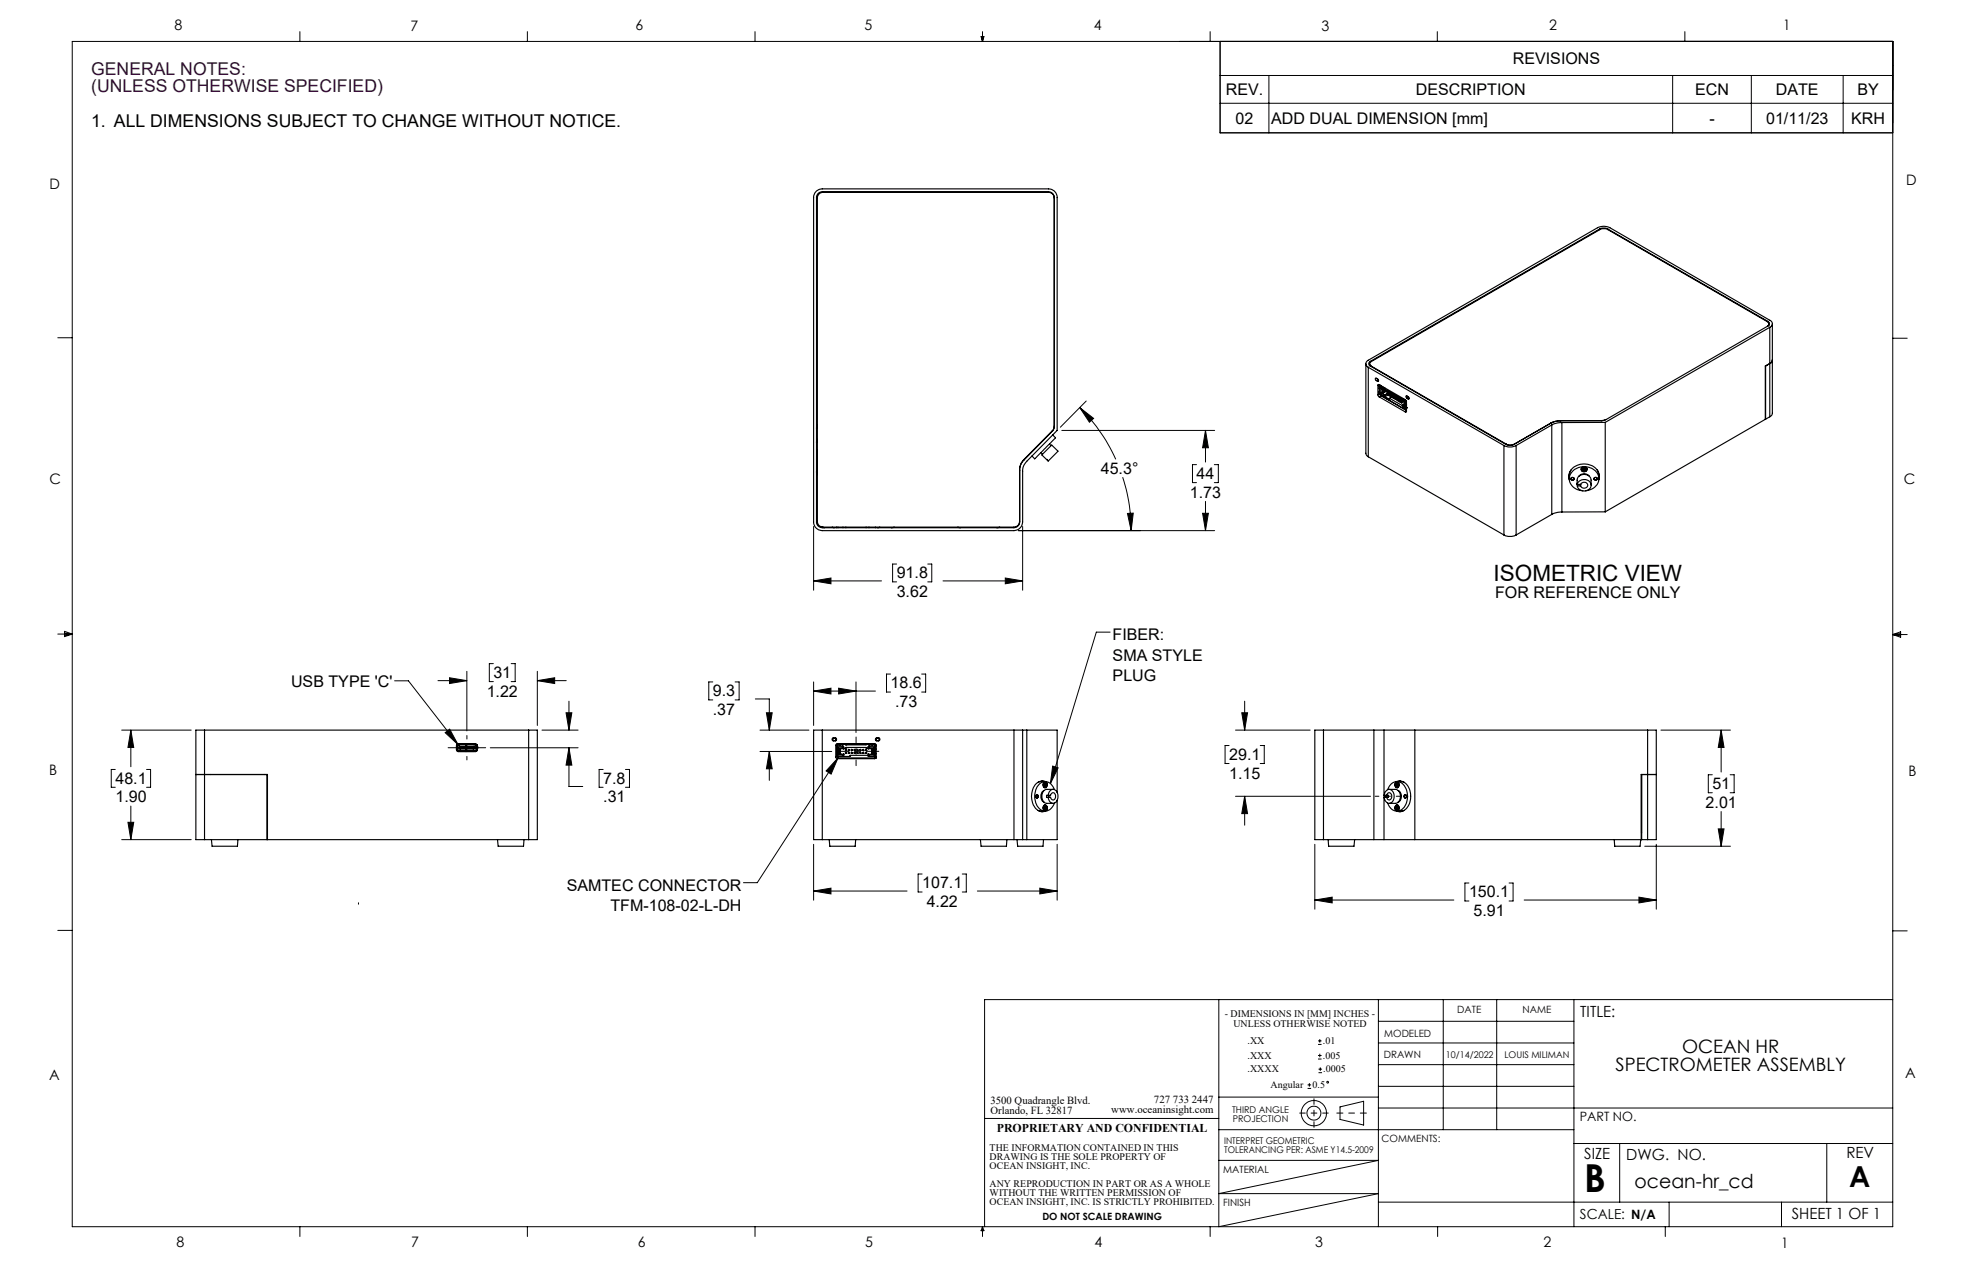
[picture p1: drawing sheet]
<svg xmlns="http://www.w3.org/2000/svg" width="432mm" height="279mm" viewBox="0 0 432 279" stroke-linecap="round" stroke-linejoin="round" font-family="sans-serif">
<g fill="none" stroke="#000" stroke-width=".22">
<path d="M15.9 9.1h400v260.4h-400zM65.9 6.9v2.2M115.9 6.9v2.2M165.9 6.9v2.2M215.6 8h.6l-.3 1.1zM215.7 8l.2 1.1M215.9 6.9v2.2M216 8l-.1 1.1M265.9 6.9v2.2M268.1 9.1v20.1h147.8M268.1 16.6h147.8M278.8 16.6v12.6"/>
<path d="M315.8 6.9v2.2M367.6 16.6v12.6M370.2 6.9v2.2M384.8 16.6v12.6M405 16.6v12.6M268.1 22.7h147.8M12.7 74.2h3.2M415.9 74.3h3.2M233.3 94.5h33.6M237.3 89.5l3 2.4-.9 .8zM237.3 89.5a38.4 38.4 0 0 1 7.9 11.4M238.7 88.1l-5.7 5.7"/>
<path d="M264.9 94.5l.6 3.9h-1.2zM264.9 94.5v7M178.8 115.6v14M223.8 116.6h43.1M224.7 115.6v14M246.7 104.8a36.8 36.8 0 0 1 1.9 11.8M247.8 112.8l1.2-.1-.4 3.9zM262.9 102.1h-.9v3.9h.9M264.3 112.7h1.2l-.6 3.9zM264.9 110.1v6.5M266.8 102.1h.9v3.9h-.9M12.7 139.3h3.2"/>
<path d="M14.2 139.1l1.7 .2M14.2 138.7l1.7 .6-1.7 .5zM15.9 139.3l-1.7 .3M178.8 127.6h14.9M178.8 127.6l3.8-.6v1.2zM197 123.9h-.9v3.9h.9M203.9 123.9h.9v3.9h-.9M207.2 127.6h17.5M220.9 127l3.8 .6-3.8 .6zM243.9 138.9h-3l-10.1 33.2M415.9 139.4h3.2M415.9 139.4l1.8-.6v1.2z"/>
<path d="M415.9 139.4l1.8 .3M417.7 139.2l-1.8 .2M86.7 149.5h3l10.9 14M96.2 149.5h6.4M98.8 148.9l3.8 .6-3.8 .6zM102.6 147.5v13M108.4 145.8h-.9v3.9h.9M112.3 145.8h.9v3.9h-.9M118.1 149.5l3.8-.6v1.2zM118.1 147.5v11.8M118.1 149.5h6.3M124.4 156.6h1.3l-.7 3.8z"/>
<path d="M125 154v6.4M156.6 149.8h-.8v3.9h.8M161.5 149.8h.9v3.9h-.9M166 153.5h3.1v6.9M168.4 156.6h1.3l-.6 3.8zM178.8 149.8v9.5M178.8 151.8h13.6M178.8 151.8l3.8-.6v1.2zM184.3 151.2l3.8 .6-3.8 .6zM188.1 149.8v11.1M195.7 148.1h-.9v3.9h.9M202.5 148.1h.9v3.9h-.9"/>
<path d="M272.9 156.6h1.2l-.6 3.8zM273.5 154v6.4M25.3 169h-.9v3.9h.9M26.7 160.4h15.3M28.8 160.4v8M28.8 177.1v7.3M28.8 160.4l.6 3.8h-1.3zM32.2 169h.9v3.9h-.9M97.8 160.9l1-.7 1.8 3.3zM107.7 164.3h19.3M119.1 160.4h7.9M125 164.3l.7 3.8h-1.3z"/>
<path d="M125 164.3v8.5h3.1M132.5 169h-.8v3.9h.8M137.4 169h.9v3.9h-.9M167 160.4h10.8M167 165.1h15.8M169.1 165.1l.6 3.8h-1.3zM169.1 165.1v6.3M184.1 166.5l-1.5 3.5-1.1-.7zM184.1 166.5l-17.7 27.4h-3M231.3 168.3l1.2 .4-1.7 3.4zM270.1 163.8h-.9v3.9h.9M271.5 160.4h16.4"/>
<path d="M271.5 174.9h29.7M273.5 174.9l.6 3.8h-1.2zM273.5 174.9v6.4M276.9 163.8h.9v3.9h-.9M365 160.4h15.3M376.3 170.2h-.9v3.9h.9M378.2 160.4l.6 3.8h-1.2zM378.2 160.4v9.2M378.2 178.3v7.6M380.2 170.2h.9v3.9h-.9M26.7 184.4h15.3M28.1 180.6h1.3l-.6 3.8z"/>
<path d="M78.8 198.3v.3M178.8 185.5v12.2M178.8 195.7h20.5M178.8 195.7l3.8-.6v1.3zM202.6 192h-.8v3.9h.8M211.5 192h.8v3.9h-.8M214.8 195.7h17.5M228.5 195.1l3.8 .6-3.8 .7zM232.3 185.5v12.2M288.9 197.7l3.8-.6v1.2zM288.9 185.5v14.2M288.9 197.7h30.6"/>
<path d="M322.8 194h-.9v3.9h.9M331.6 194h.9v3.9h-.9M334.9 197.7h29.1M360.2 197.1l3.8 .6-3.8 .6zM361.4 185.9h18.9M364 185.5v14.2M377.6 182.1h1.2l-.6 3.8zM12.7 204.4h3.2M267.8 219.6v49.9l35.1-7.3h-35.1l35.1-7.3h-35.1M302.9 219.6v49.9M317.1 219.6v28.5M328.9 219.6v28.5"/>
<path d="M345.9 219.6v49.9M415.9 204.5h3.2M415.9 219.6h-199.5v49.9M287.3 239.1h.8M287.3 238.3h.8M287.7 237.9v.8M289.6 229.4h.8M289.6 228.6h.8M289.6 232.6h.8M289.6 231.8h.8M289.7 235.6h.8M289.7 234.8h.8"/>
<path d="M290 228.2v.8M290 231.5v.7M290.1 234.5v.7M302.9 233.9h43M302.9 229.1h43M302.9 224.3h43M302.9 238.6h43M216.4 245.7h51.4M267.8 248.1h78.1M267.8 241h35.1M294.5 243.1l5.1-1.2v5.2l-5.1-1.2zM302.9 243.4h113"/>
<path d="M345.9 251.2h70M355.9 251.2v12.9M401.4 251.2v12.9M65.9 269.5v2.1M115.9 269.5v2.1M165.9 269.5v2.1M215.9 269.5v2.1M215.9 269.5l.3 .8h-.6zM265.9 269.5v2.1M302.9 264.1h113M315.9 269.5v2.1M365.9 269.5v2.1"/>
<path d="M366.8 264.1v5.4M391.5 264.1v5.4"/>
<circle cx="291.8" cy="237.7" r=".2"/>
<circle cx="288.7" cy="244.5" r="1.53"/>
<circle cx="288.7" cy="244.5" r="2.78"/>
</g>
<path d="M183.8 165h9.3" fill="none" stroke="#000" stroke-width=".22" stroke-dasharray="15.2 1.3 1.3 1.3" stroke-dashoffset="12.5"/>
<path d="M188.1 168.2v-6.3M285.6 244.5h6.3M288.7 241.4v6.2" fill="none" stroke="#000" stroke-width=".22" stroke-dasharray="15.2 1.3 1.3 1.3" stroke-dashoffset="14"/>
<path d="M302.2 174.9h5.4" fill="none" stroke="#000" stroke-width=".22" stroke-dasharray="15.2 1.3 1.3 1.3" stroke-dashoffset="14.4"/>
<path d="M102.6 166.9v-5.3" fill="none" stroke="#000" stroke-width=".22" stroke-dasharray="15.2 1.3 1.3 1.3" stroke-dashoffset="14.5"/>
<path d="M106.7 164.2h-8.2" fill="none" stroke="#000" stroke-width=".22" stroke-dasharray="15.2 1.3 1.3 1.3" stroke-dashoffset="13"/>
<path d="M293.8 244.5h6.5" fill="none" stroke="#000" stroke-width=".22" stroke-dasharray="15.2 1.3 1.3 1.3" stroke-dashoffset="13.9"/>
<g fill="#000">
<path d="M184.3 151.2l3.8 .6-3.8 .6zM178.8 151.8l3.8-.6v1.2zM168.4 156.6h1.3l-.6 3.8zM169.1 165.1l.6 3.8h-1.3zM178.8 195.7l3.8-.6v1.3zM228.5 195.1l3.8 .6-3.8 .7zM288.9 197.7l3.8-.6v1.2zM360.2 197.1l3.8 .6-3.8 .6zM378.2 160.4l.6 3.8h-1.2zM377.6 182.1h1.2l-.6 3.8zM272.9 156.6h1.2l-.6 3.8zM273.5 174.9l.6 3.8h-1.2zM98.8 148.9l3.8 .6-3.8 .6zM118.1 149.5l3.8-.6v1.2zM124.4 156.6h1.3l-.7 3.8zM125 164.3l.7 3.8h-1.3zM28.8 160.4l.6 3.8h-1.3zM28.1 180.6h1.3l-.6 3.8zM178.8 127.6l3.8-.6v1.2zM220.9 127l3.8 .6-3.8 .6zM247.8 112.8l1.2-.1-.4 3.9zM237.3 89.5l3 2.4-.9 .8zM264.9 94.5l.6 3.9h-1.2zM264.3 112.7h1.2l-.6 3.9z"/>
<path d="M231.3 168.3l1.2 .4-1.7 3.4zM184.1 166.5l-1.5 3.5-1.1-.7zM97.8 160.9l1-.7 1.8 3.3z"/>
</g>
<g fill="none" stroke="#000" stroke-width=".25">
<path d="M179.4 41.9l.8-.3 .5-.1h49.7a1.86 1.86 0 0 1 1.9 1.9v51.1l-6.7 6.8a2.89 2.89 0 0 0-.9 2.2v11.2a1.98 1.98 0 0 1-1.9 1.9h-42.1a1.92 1.92 0 0 1-1.9-1.9v-71.6zM179.7 42.6l.6-.4 .4-.1h49.7a1.25 1.25 0 0 1 1.3 1.3v50.4l-.4 .9-6.3 6.4a2.89 2.89 0 0 0-.9 2.2v11.4a1.32 1.32 0 0 1-1.3 1.2h-42.1a1.32 1.32 0 0 1-1.3-1.2v-71.5zM231.7 43.5a1.25 1.25 0 0 0-1.3-1.2h-49.5a1.25 1.25 0 0 0-1.3 1.2v71a1.25 1.25 0 0 0 1.3 1.3h41.9a1.25 1.25 0 0 0 1.2-1.3v-11.3a3.3 3.3 0 0 1 1-2.2l6.3-6.5 .4-.9M351.5 50.3l.6-.2h.6l.6 .2M351.5 50.3l-50.4 29.1M351.5 50.3v.1M353.3 50.3l35.2 20.3M353.3 50.3v.1M300.1 79.9v19.7l.6 .7M301 79.9l.1 .5M301.1 79.4a.55 .55 0 0 0-.3 .5 .55 .55 0 0 0 .3 .5M301.1 79.4v.2"/>
<path d="M388.4 71.6a.54 .54 0 0 0 .3-.5 .54 .54 0 0 0-.3-.4l-35.2-20.4-1.1-.1-50.8 29.2a.55 .55 0 0 0-.3 .5 .55 .55 0 0 0 .3 .5M388.5 71.6l-35.5 20.5-.9 .3-9.8 .1-1.6 .5M388.5 70.6a.55 .55 0 0 1 .3 .5 .55 .55 0 0 1-.3 .5M388.5 70.6v.1M388.8 71.2l-.1 .2M388.9 71.9a.81 .81 0 0 0 .6-.8 .81 .81 0 0 0-.6-.8l-35.3-20.4a3.1 3.1 0 0 0-2.6 .1l-50.3 29.1a.83 .83 0 0 0-.6 .8 .83 .83 0 0 0 .6 .8M388.9 71.9l-36.2 20.9M388.9 71.9v19.6M389.5 71.1v19.7l-.2 .5-.4 .2M179.5 99.4v3.2M179.5 99.4h.1M179.6 98.8l-.1 .6"/>
<path d="M179.6 93.4l-.2 .8M179.6 96.5l-.2 .8M228.7 99.4l.4 .4M229.3 99.5l1.8-1.7 1.4 1.3-2.2 2.2-1.3-1.4zM230.6 97.5l.4 .4M231.3 95.5l.7 .7-1.1 1.1-3.4 3.4-.1 .1-.6-.6M300.7 80.7l29.8 17.2M300.7 80.7v19.6M301 80.3h.1M301.1 80.4l29.8 17.2a2 2 0 0 0 1.8 0l8-4.6M301.3 80.4l29.7 17.1M301.3 80.4v.1"/>
<path d="M302.4 83.6a.27 .27 0 0 1-.2-.3 .27 .27 0 0 1 .2-.2l.3 .1a.27 .27 0 0 1 .2 .3 .27 .27 0 0 1-.2 .2M302.4 83.6l.3 .1M302.8 86.7l.3 .5M302.8 84.6v2.1M302.8 83.4l-.4 .2M302.9 83.6l-.2 .1M303.1 84.5l5.7 3.3 .3 .5M303.1 84.5h-.2l-.1 .1M303.1 87.2l5.7 3.3M303.1 84.8l.9 .5M303.1 84.8v1.8l.9 .5M303.1 86.1h.1"/>
<path d="M303.1 85.3h.1M303.1 84.5l-.3 .1M303.1 86.5l-.3 .2M303.2 85.1l1.1 .6M303.2 85.1v1.3M303.2 86.4l.8 .5M303.2 85.1l.3 .2M303.2 84.6v.1M303.2 84.7l1.1 .6M303.2 84.7l-.1 .1M303.3 84.6l-.1 .1M303.4 86.7l.1 .2"/>
<path d="M303.4 86.8l.1 .1M303.5 86.9l5.6 3.2M303.5 86.9l-.4 .3M303.5 85.3l.8 .4M303.5 86.3l-.3 .1M303.5 85.3v1M303.5 86.3l.8 .4M303.8 85.5l.2 .8M303.8 86.1l-.3 .2M304 85.3h.3M304 85.3v1M304 86.9v.2"/>
<path d="M304 87.1h.3M304.2 85.7v.4l.6-.3M304.3 85.7h.1M304.3 86.7l-.3 .2M304.3 86.7h.1M304.3 85.6l.4 .2M304.3 85.3v.4M304.3 86.7v.4M304.3 87.1l1 .6v-.2M304.4 85.7v.1M304.4 85.8l-.2 .1M304.4 85.8h.2"/>
<path d="M304.4 85.7h-.1M304.6 85.8l-.4 .2M304.7 85.8l3.5 2M304.7 86l.2 .2zM304.7 86.5l.2 .2zM304.8 86.5l.6-.4-1.1 .6M304.8 85.8h-.1M304.8 85.8l-.8 .5M304.9 85.9l-.1 .1M305.2 86.3l.1 .2zM305.2 86l-.3 .2M305.3 86.4l.3-.1-.7 .4"/>
<path d="M305.3 87.5l2.9 1.6M305.6 87l.2 .2zM305.7 86.4h.2l-.7 .4M305.7 86.4l-1.4 .7M305.7 86.3v.1M306 86.5l.3 .2M306.1 86.8l.1 .2zM306.1 86.5l-.8 .5M306.1 86.5l-.3 .2M306.3 86.6l-.7 .4M306.5 86.8h.1M306.5 87l.1 .2z"/>
<path d="M306.5 86.8l-.7 .4M306.5 86.8l-.3 .2M306.6 87.5l.1 .2zM306.6 86.8l-1.3 .7M306.7 87.2l.3-.2-.8 .5M306.7 86.9l-.6 .4M307.1 87.5l.3-.2-.7 .4M307.2 87.2l-.6 .4M307.4 87.5l.2 .2zM307.4 87.6l-.4 .2M307.6 87.7l.2-.1-.7 .4M307.7 87.4l-.3 .2"/>
<path d="M307.9 88.3l.1 .2zM307.9 87.8l-.5 .3M308 88l.2-.1-.6 .4M308 87.7l-.1 .1M308.2 88h.1M308.2 88v-.5l.8 .5M308.2 87.7l.9 .6M308.2 88l.7 .4M308.2 88l.6 .3M308.2 89l.4 .2M308.3 88.1l-.4 .2M308.5 88.2l-.5 .3"/>
<path d="M308.6 88.7l-.4 .2v.6l.9 .6M308.6 88.4l.2 .1M308.6 88.4v1l.2 .1M308.8 88.3l.1 .1M308.8 88.3l-.2 .1M308.8 88.5v1M308.9 88.4v1.3l-.7-.4M308.9 88.4l-.1 .1M308.9 89.4l-.1 .1M309.1 90.3l-.1 .2h-.2M309.1 89.6h.1M309.1 88.3v2"/>
<path d="M309.1 90.3l-.3 .2M309.2 87.5a.31 .31 0 0 1-.3-.3 .31 .31 0 0 1 .2-.3l.3 .2a.27 .27 0 0 1 .3 .3 .27 .27 0 0 1-.2 .3l-.1-.1M309.2 87.5l.2 .1M309.6 87.2l-.4 .3M309.7 87.5l-.3 .1M330.5 97.9a2.96 2.96 0 0 0 2.7 0M330.5 97.9v19.6M331 97.5l.5 .3 .9-.1 .4-.2M331 97.5v.1M332.8 97.5v.1M333.2 97.9v19.6M340.8 93h.1"/>
<path d="M340.8 93l-8 4.5M341 93.3l-7.8 4.6M341 93.3v19.7M343 92.4l-1.2 .1-1 .5M343 92.4h8.9M343 92.4h.1M343.2 92.8l-.9 .1-1.3 .4M343.2 92.8v19.7M351.9 92.4h.1M352.7 92.8h-9.5M352.7 92.8v19.6M352.8 92.2l-.9 .2"/>
<path d="M387.9 92l.1 .1M387.9 80.4h.1M388 80.4l1.1-.6 .4-.7-.2 .5-1.4 .8v11.7l-35.2 20.3M388 80.4v11.7M388.9 91.5l-.9 .6M179.4 103.5l.2 .7M179.5 102.6l.1 .7M179.5 102.6h.1M180.6 115.7l.6 .2M182.9 115.8l.4 .1M183.8 115.8v.1M184.1 115.8v.1"/>
<path d="M185.2 115.8v.1M185.9 115.8v.1M190.3 115.8v.1M191 115.8v.1M192.4 115.8v.1M193.3 115.8l-.4 .1M196.5 115.8l-.6 .1M210.5 115.8l.6 .1M219.7 115.8l-.7 .1M230 100.9h.1M300.7 100.3l29.8 17.2M330.5 117.5a2.96 2.96 0 0 0 2.7 0"/>
<path d="M341 113l-7.8 4.5M343.2 112.5h-.9l-1.3 .5M344.7 104.6l.1 .6M345.2 105.1v.1M345.2 103.2l-.3 .9-.1 1.1M345.9 105.1v.1M346.6 106.4a1.56 1.56 0 0 1 1.7-1.1 1.56 1.56 0 0 1 1.3 1.5 1.6 1.6 0 0 1-1.5 1 1.6 1.6 0 0 1-1.5-1M346.6 106.4h.7a.74 .74 0 0 1 1.1-.5 .74 .74 0 0 1 .2 1.2 .86 .86 0 0 1-1.3-.3M346.6 106.1v.4M346.6 106.4v-.9a1.57 1.57 0 0 1 1.5-1.3 1.57 1.57 0 0 1 1.5 1.2v1.2M346.6 106.5v.3M346.6 106.8h.7"/>
<path d="M346.6 106.5h.7M347.3 106.4v.1M347.3 106.5v.3M347.5 102.9v.2M347.6 102.8a.57 .57 0 0 1 .8-.2 .57 .57 0 0 1 .2 .8 .57 .57 0 0 1-.9 .1l-.2-.3zM347.8 103v.1M347.8 103.3l-.1-.3 .3-.2 .3 .1 .1 .3-.2 .2M347.8 103.3l.4 .1M347.8 103.1l.4 .1M347.8 103.1v.2M348.2 103.2v.2M348.4 103l-.2 .2"/>
<path d="M348.7 102.9v.2M349.2 104.6a1.45 1.45 0 0 0-2.3 .1M350.3 105.1v.1M350.9 103.2l.4 1v.9M351 105.1v.1M351.3 105.2a3.3 3.3 0 0 0-5-2.2 2.48 2.48 0 0 0-1.4 2.7 2.48 2.48 0 0 0 2.3 2l.6 .1M351.3 105.2a2.91 2.91 0 0 1-2.9 2.6M351.3 105.4a2.87 2.87 0 0 0-3-3.5 2.95 2.95 0 0 0-3.4 3.5M351.5 104.5l-.2 .7M352.7 112.4l-9.5 .1M43 170.1h15.8v14.3M43 170.1h15.7v14.3"/>
<path d="M44.9 160.4h-1.9v24h1.9M44.9 160.4h71.3M44.9 160.4v24M46.3 170.1h.1M58.1 170.1h.1M100.3 164.4a.73 .73 0 0 0 .7 .7M100.3 163.7v1l.4 .4h3.8l.4-.3v-1.1l-.3-.3h-4l-.3 .4M100.5 164.1l.1-.3 .3-.2h3.4a.57 .57 0 0 1 .4 .8l-.1 .3-.3 .2h-3.4l-.3-.2-.1-.3M100.5 164.1h.1M100.5 163.7v-.2h4.2v.2M100.5 164.1v.3M100.5 164.4h.1"/>
<path d="M100.9 164.2h.9M100.9 164.3h.9M100.9 164.2h.1M100.9 164.3h.1M100.9 164.2v.1M101 164.4h.1M101 164.1h.1M101 164.1v.3M101 163.5a.66 .66 0 0 0-.7 .6M101 164.1h3.1M101 164.4h3.1M101 164.4l3 .1"/>
<path d="M101.1 164.1h-.1M101.1 164.1h.1M101.1 164.4h.1M101.1 164.4h-.1M101.1 164.1v.3M101.1 164.1h2.9M101.1 164.4h2.9M101.8 164.2v.1M102.4 163.5h.1M102.4 163.6v.4M102.4 164.5v.4M102.4 165.1h.1"/>
<path d="M103.4 164.2v.1M103.4 164.3h.7M103.4 164.2h.7M104 164.1h.1M104 164.4h.1M104 164.1v.1M104 164.3v.1M104.1 164.2h.1M104.1 164.3h.1M104.1 164.1h.1M104.1 164.4h.1M104.1 164.2v.1"/>
<path d="M104.1 164.4l-.1 .1M104.1 164.1v.3M104.2 163.5a.6 .6 0 0 1 .6 .6M104.2 164.4h-.1M104.2 164.1h.1M104.2 164.4h.1M104.2 164.1v.1M104.2 164.3v.1M104.2 164.2h.1M104.2 164.3h.1M104.2 164.2v.1M104.8 164.4a.66 .66 0 0 1-.6 .7"/>
<path d="M104.8 164.1h.1M104.8 163.6v1.3M104.8 164.4h.1M116.2 160.4h1.9v24h-1.9M116.2 160.4v24M180.7 160.4h-1.9v24h1.9M180.7 160.4v24M180.7 160.4h42.1M183 162.2h.1M183 162.2l.6-.1a.32 .32 0 0 1 .2 .3 .32 .32 0 0 1-.2 .3h-.6zM183 162.7h.7M183.1 162.2h.5"/>
<path d="M183.1 162.2v.5M183.6 162.2h.1M183.6 162.2v.5M183.8 163.5l8.4-.1 .3 .3v2.7l-.3 .3h-8.2l-.3-.3zM183.8 163.5h8.6M183.8 163.9h1.6v.6M183.8 163.9v2.3M183.8 166.2l.3 .3h8.3M184.1 165.8h1M184.1 164.3h1M184.1 164.3v1.5M184.1 164.3l.2 .2"/>
<path d="M184.3 165.7h1.1M184.3 164.5h1.1M184.3 165.7l-.2 .1M184.3 164.5v1.2M184.5 163.5v.1M184.5 164.5v1.2M184.6 165.6h.1M184.6 163.5v.1M184.6 164.5v1.2M185.1 163.9v.4M185.1 165.8v.4M185.1 164.3l.2 .2"/>
<path d="M185.2 163.5l-1.1 .1-.3 .3M185.3 165.7l-.2 .1M185.4 165.7h.1M185.4 164.5h.1M185.4 165.7v.5M185.4 164.3h.5M185.9 164.9h.1M185.9 165.5h.1M185.9 163.5h.1M185.9 163.6h.1M185.9 164.3h.1M185.9 164.2h.1"/>
<path d="M185.9 164.6v.3M185.9 165.2v.3M185.9 163.5v.1M185.9 164.2v.1M185.9 164.2h4.4v.1h.5M186.5 165.5h.1M186.5 164.9h.1M186.5 165.2v.3M186.5 164.6v.3M187.1 164.9h.1M187.1 165.5h.1M187.1 164.6v.3"/>
<path d="M187.1 165.2v.3M187.8 165.5h.1M187.8 164.9h.1M187.8 165.2v.3M187.8 164.6v.3M188.4 165.5h.1M188.4 164.9h.1M188.4 165.2v.3M188.4 164.6v.3M189.1 165.5h.1M189.1 164.9h.1M189.1 165.2v.3"/>
<path d="M189.1 164.6v.3M189.7 165.5h.1M189.7 164.9h.1M189.7 165.2v.3M189.7 164.6v.3M190.3 165.5h.1M190.3 164.9h.1M190.3 165.2v.3M190.3 164.6v.3M190.3 163.5l-4.4 .1M190.8 165.9h-4v.3h-3M190.9 165.7l.2 .1"/>
<path d="M191 163.5h.1M191 163.6h.1M191 163.6h1.4M191 163.5v.1M191.1 163.9v.4M191.1 165.8v.4M191.1 165.8h1M191.1 164.3h1M191.1 164.3l-.2 .2M191.6 163.5v.1M191.6 164.5v1.2M191.7 165.6h.1"/>
<path d="M191.7 163.5v.1M191.7 164.5v1.2M191.9 164.5h.1M191.9 165.7h.1M191.9 165.7h-1.1v.5h1.6M191.9 165.7l.2 .1M191.9 164.5v1.2M192.1 164.3v1.5M192.1 164.3l-.2 .2M192.3 164.5h.1M192.3 165.6h.1M192.3 164.5v1.1"/>
<path d="M192.4 166.5h.1M192.4 166.2h.1M192.4 165.6h.1M192.4 163.6h.1M192.4 163.9h.1M192.4 164.5h.1M192.4 163.6v.9M192.4 165.6v.9M192.4 163.9h-1.6v.6h1.1M192.4 162.2l.6-.1a.32 .32 0 0 1 .4 .3 .32 .32 0 0 1-.4 .3h-.5zM192.5 162.2h.1M192.5 162.7h.8"/>
<path d="M192.6 162.2v.5M192.6 162.2h.5M193.1 162.2h.2M193.1 162.2v.5M222.8 160.4h1.9M222.8 160.4v24M224.7 160.4h.9M224.7 160.4v24M225.6 160.4h6.7v13.7M225.6 160.4v24M227.7 174.7a.31 .31 0 0 1 .4 .2 .31 .31 0 0 1-.4 .3zM227.8 174.6h.1"/>
<path d="M227.9 175.3h-.1M228.1 171.8l.5-.1h1.1a2.35 2.35 0 0 0-2.9 2.2 3.4 3.4 0 0 0 2.1 4.4l.8-.1-1.6-.2M228.9 171.6l.5 .1M229.3 171.9a.54 .54 0 0 1 .8 0 .54 .54 0 0 1 0 .8 .48 .48 0 0 1-.7 .3 .48 .48 0 0 1-.2-.7zM229.3 177a.54 .54 0 0 1 .8 0 .54 .54 0 0 1 0 .8 .48 .48 0 0 1-.7 .3 .48 .48 0 0 1-.2-.7zM229.4 178.2l-.5 .1M229.4 177a.52 .52 0 0 1 .7 .1 .52 .52 0 0 1-.1 .7 .49 .49 0 0 1-.7 .1 .49 .49 0 0 1 0-.7zM229.4 173.6a1.52 1.52 0 0 0 0 2.6M229.4 171.8a.58 .58 0 0 1 .7 .4 .58 .58 0 0 1-.2 .7 .57 .57 0 0 1-.7-.3 .57 .57 0 0 1 .2-.8zM229.5 178.1h.2M229.5 176.8h.2M229.5 173h.2"/>
<path d="M229.5 171.8h.2M229.6 177.2l.1 .2M229.6 172.1h.1M229.6 172.1h.2M229.6 172.1l.1 .4M229.7 177.4l-.1 .4M229.7 177.4h.2M229.7 172.5l-.1 .2M229.7 172.5h.2M229.8 172.1l-.2-.1-.2 .3 .1 .3 .2 .1 .2-.2M229.8 172.1l.1 .4M229.9 177.4l-.1 .4h-.2"/>
<path d="M229.9 177.4l-.1-.3-.3 .1-.1 .3 .2 .3M230 174.7h.9a.56 .56 0 0 1 .6-.6 .56 .56 0 0 1 .5 .7 .58 .58 0 0 1-.3 .8 .58 .58 0 0 1-.8-.3v-.2h-.9zM230.3 174.7a1.04 1.04 0 0 1 .6-1.2 1.04 1.04 0 0 1 1.3 .4 1.64 1.64 0 0 1-.9 2.6 1.35 1.35 0 0 1-1-1.4M230.5 174.7v.4M231.4 173.4h-1.4a1.64 1.64 0 0 0-1 1.5 1.64 1.64 0 0 0 1 1.6h1.4M231.7 173.4a2.01 2.01 0 0 0-3.3-1.2 3.9 3.9 0 0 0 .6 5.8 2.11 2.11 0 0 0 2.7-1.6M232.3 175.8v8.6h-6.7M290.8 160.4h-1.9v24h1.9M290.8 160.4h11.1M290.8 160.4v24M301.9 160.4h2.2M301.9 160.4v24"/>
<path d="M304.1 160.4h58M304.1 160.4v24M304.6 174.7v.4M304.7 173.6a1.14 1.14 0 0 1 1.3 .1 1.14 1.14 0 0 1 .4 1.2 1.15 1.15 0 0 1-.4 1.2 1.15 1.15 0 0 1-1.3 .1l-.5-1.1h.9v-.4h-.9l.1-.6zM304.7 174.7a.59 .59 0 0 1 .8-.5 .59 .59 0 0 1 .3 .8 .56 .56 0 0 1-.5 .7 .56 .56 0 0 1-.6-.6M304.9 173.5a2.03 2.03 0 0 1 1.4-1.7 2.03 2.03 0 0 1 2.1 .5 3.9 3.9 0 0 1-.6 5.7 2.1 2.1 0 0 1-2.9-1.6M305.3 173.4h1.3a1.62 1.62 0 0 1 1.1 1.5 1.62 1.62 0 0 1-1.1 1.6h-1.3M306.7 177a.56 .56 0 0 1 .8 .3 .56 .56 0 0 1-.4 .7 .62 .62 0 0 1-.6-.4 .62 .62 0 0 1 .2-.6zM306.7 171.8a.59 .59 0 0 1 .7 .6 .59 .59 0 0 1-.7 .6 .89 .89 0 0 1 0-1.2zM306.7 176.9a.59 .59 0 0 1 .7 .6 .59 .59 0 0 1-.7 .5 .89 .89 0 0 1 0-1.1zM306.7 177.5h.3M306.7 172.3l.2-.3 .3 .1v.4l-.1 .2-.3-.1"/>
<path d="M306.7 172.3l.1 .3M306.7 172.3h.3M306.8 171.8a.58 .58 0 0 1 .6 .4 .58 .58 0 0 1-.2 .7 .57 .57 0 0 1-.7-.3 .57 .57 0 0 1 .3-.8zM306.8 172.6h.2M306.8 177.2l.3-.1 .1 .3-.1 .4h-.2l-.2-.3M306.8 177.2l-.1 .3M306.8 177.2h.3M307 177.5l.1 .3M307 172.3v.3M307 178.1h.2M307 176.8h.2M307 173h.2"/>
<path d="M307 171.8h.2M307 172.6l.1 .1M307.1 177.2l-.1 .3M307.1 172.1l-.1 .2M307.2 178.2l.5 .1M307.2 173.6a1.53 1.53 0 0 1 0 2.6M307.7 171.6l-.5 .1M308.6 171.8l-1.6-.1a2.4 2.4 0 0 1 2.9 2.2 3.4 3.4 0 0 1-2.2 4.4l-.7-.1 1.6-.2M308.6 174.6a.32 .32 0 0 1 .5 .1 .32 .32 0 0 1-.1 .4 .32 .32 0 0 1-.5 0zM308.7 174.6a.28 .28 0 0 1 .4 .3 .28 .28 0 0 1-.5 .2zM308.8 175.3h.1M308.9 174.6h-.1"/>
<path d="M310.9 160.4v24M360.7 170.1h3.3M360.7 170.1l.1 12.9M360.8 170.1v14.3M362.1 160.4h1.9v24h-1.9M362.1 160.4v24M364 170.1h-3.4v14.3M44.9 184.4h71.3M46.5 184.4l.1 1.5h5.6l.1-1.5M109.3 184.4l.2 1.5h5.5l.1-1.5M180.7 184.4h42.1M182.2 184.4l.2 1.5h5.5l.1-1.5"/>
<path d="M215.4 184.4l.2 1.5h5.6l.1-1.5M222.8 184.4h1.9M223.5 184.4l.1 1.5h5.6l.1-1.5M224.7 184.4h.9M290.8 184.4h11.1M291.9 184.4l.1 1.5h5.5l.2-1.5M301.9 184.4h2.2M304.1 184.4h58M354.7 184.4l.1 1.5h5.6l.1-1.5"/>
<circle cx="305.3" cy="86.9" r=".09"/>
<circle cx="305.7" cy="86.6" r=".1"/>
<circle cx="306.1" cy="87.4" r=".09"/>
<circle cx="307" cy="87.9" r=".1"/>
<circle cx="307.1" cy="87.4" r=".09"/>
<circle cx="307.5" cy="88.2" r=".1"/>
<circle cx="308" cy="87.9" r=".11"/>
<circle cx="345.6" cy="105.1" r=".31"/>
<circle cx="345.6" cy="105.2" r=".37"/>
<circle cx="348.1" cy="103.1" r=".61"/>
<circle cx="350.6" cy="105.1" r=".31"/>
<circle cx="350.7" cy="105.2" r=".35"/>
<circle cx="185.9" cy="164.7" r=".11"/>
<circle cx="185.9" cy="165.4" r=".11"/>
<circle cx="186.5" cy="165.4" r=".12"/>
<circle cx="186.5" cy="164.7" r=".12"/>
<circle cx="187.2" cy="164.7" r=".11"/>
<circle cx="187.2" cy="165.4" r=".11"/>
<circle cx="187.8" cy="164.7" r=".12"/>
<circle cx="187.8" cy="165.4" r=".12"/>
<circle cx="188.4" cy="164.7" r=".11"/>
<circle cx="188.4" cy="165.4" r=".11"/>
<circle cx="189.1" cy="165.4" r=".12"/>
<circle cx="189.1" cy="164.7" r=".12"/>
<circle cx="189.7" cy="164.7" r=".11"/>
<circle cx="189.7" cy="165.4" r=".11"/>
<circle cx="190.3" cy="165.4" r=".12"/>
<circle cx="190.3" cy="164.7" r=".12"/>
<circle cx="227.9" cy="175" r=".3"/>
</g>
<text font-size="8.5" x="348.1" y="261.8">B</text>
<text font-size="6.3" x="406.3" y="260.8">A</text>
<text font-size="4.9" x="328.2" y="127.6">ISOMETRIC VIEW</text>
<text font-size="4.2" x="359.2" y="260.9">ocean-hr_cd</text>
<g font-size="4.1">
<text x="369.6" y="231.4">OCEAN HR</text>
<text x="355" y="235.3">SPECTROMETER ASSEMBLY</text>
</g>
<g font-size="3.9" fill="#400040">
<text x="20" y="16.5">GENERAL NOTES:</text>
<text x="20" y="20.2">(UNLESS OTHERWISE SPECIFIED)</text>
</g>
<text font-size="3.9" x="20" y="27.8">1. ALL DIMENSIONS SUBJECT TO CHANGE WITHOUT NOTICE.</text>
<g font-size="3.5">
<text x="332.4" y="14.1">REVISIONS</text>
<text x="269.4" y="20.9">REV.</text>
<text x="311.1" y="20.9">DESCRIPTION</text>
<text x="372.5" y="20.9">ECN</text>
<text x="390.2" y="20.9">DATE</text>
<text x="408.1" y="20.9">BY</text>
<text x="271.5" y="27.2">02</text>
<text x="279.3" y="27.2">ADD DUAL DIMENSION [mm]</text>
<text x="375.6" y="27.2">-</text>
<text x="388.1" y="27.2">01/11/23</text>
<text x="406.8" y="27.2">KRH</text>
<text x="241.9" y="104">45.3°</text>
<text x="262.9" y="105.2">44</text>
<text x="261.5" y="109.3">1.73</text>
<text x="197" y="127">91.8</text>
<text x="197" y="131.1">3.62</text>
<text x="328.6" y="131.4">FOR REFERENCE ONLY</text>
<text x="244.5" y="140.6">FIBER:</text>
<text x="108.4" y="148.9">31</text>
<text x="244.5" y="145.2">SMA STYLE</text>
<text x="244.5" y="149.7">PLUG</text>
<text x="64" y="150.8">USB TYPE 'C'</text>
<text x="106.9" y="153">1.22</text>
<text x="156.6" y="152.9">9.3</text>
<text x="195.7" y="151.2">18.6</text>
<text x="196.7" y="155.3">.73</text>
<text x="156.6" y="157.1">.37</text>
<text x="270.1" y="166.9">29.1</text>
<text x="25.4" y="172.1">48.1</text>
<text x="132.6" y="172.1">7.8</text>
<text x="270.1" y="171">1.15</text>
<text x="376.3" y="173.3">51</text>
<text x="25.4" y="176.2">1.90</text>
<text x="132.6" y="176.2">.31</text>
<text x="374.8" y="177.4">2.01</text>
<text x="124.5" y="195.6">SAMTEC CONNECTOR</text>
<text x="202.7" y="195.1">107.1</text>
<text x="322.8" y="197.1">150.1</text>
<text x="134.1" y="200.2">TFM-108-02-L-DH</text>
<text x="203.6" y="199.2">4.22</text>
<text x="323.8" y="201.2">5.91</text>
</g>
<g font-size="3.4">
<text x="347.3" y="223.4">TITLE:</text>
<text x="348.1" y="254.6">SIZE</text>
<text x="357.4" y="254.8">DWG. NO.</text>
<text x="405.7" y="254.4">REV</text>
<text x="393.8" y="267.8">SHEET 1 OF 1</text>
</g>
<g font-size="3.2">
<text x="38.3" y="6.7">8</text>
<text x="90.2" y="6.7">7</text>
<text x="139.7" y="6.5">6</text>
<text x="190" y="6.5">5</text>
<text x="240.4" y="6.5">4</text>
<text x="290.4" y="6.7">3</text>
<text x="340.4" y="6.5">2</text>
<text x="391.9" y="6.7">1</text>
<text x="10.9" y="41.6">D</text>
<text x="418.9" y="40.7">D</text>
<text x="10.9" y="106.3">C</text>
<text x="418.4" y="106.4">C</text>
<text x="10.8" y="170.2">B</text>
<text x="419.4" y="170.6">B</text>
<text x="10.8" y="237.2">A</text>
<text x="418.6" y="236.8">A</text>
<text x="38.8" y="273.8">8</text>
<text x="90.4" y="273.8">7</text>
<text x="140.2" y="273.8">6</text>
<text x="190.1" y="273.9">5</text>
<text x="240.5" y="273.8">4</text>
<text x="289" y="273.9">3</text>
<text x="339.1" y="273.8">2</text>
<text x="391.4" y="274.1">1</text>
</g>
<text font-size="3" x="347.2" y="267.8">SCALE: N/A</text>
<text font-size="2.8" x="347.2" y="246.2">PART NO.</text>
<text font-size="2.6" x="219.1" y="248.7">PROPRIETARY AND CONFIDENTIAL</text>
<g font-size="2.4">
<text x="217.7" y="242.5">3500 Quadrangle Blvd.</text>
<text x="217.7" y="244.6">Orlando, FL 32817</text>
<text x="244.2" y="244.4">www.oceaninsight.com</text>
<text x="253.6" y="242.2">727 733 2447</text>
</g>
<g font-size="2.2">
<text x="269.2" y="223.5">- DIMENSIONS IN [MM] INCHES -</text>
<text x="271" y="225.5">UNLESS OTHERWISE NOTED</text>
<text x="304.2" y="227.8">MODELED</text>
<text x="320.2" y="222.6">DATE</text>
<text x="334.6" y="222.6">NAME</text>
<text x="274.1" y="232.6">.XXX</text>
<text x="274.2" y="229.3">.XX</text>
<text x="290.7" y="229.3">.01</text>
<text x="290.7" y="232.5">.005</text>
<text x="304.1" y="232.5">DRAWN</text>
<text x="274.1" y="235.5">.XXXX</text>
<text x="279.2" y="239">Angular</text>
<text x="288.4" y="239">0.5</text>
<text x="290.8" y="235.5">.0005</text>
<text x="303.6" y="250.9">COMMENTS:</text>
<text x="217.5" y="252.8">THE INFORMATION CONTAINED IN THIS</text>
<text x="217.5" y="254.8">DRAWING IS THE SOLE PROPERTY OF</text>
<text x="217.5" y="256.8">OCEAN INSIGHT, INC.</text>
<text x="268.8" y="257.6">MATERIAL</text>
<text x="217.5" y="260.8">ANY REPRODUCTION IN PART OR AS A WHOLE</text>
<text x="217.5" y="262.8">WITHOUT THE WRITTEN PERMISSION OF</text>
<text x="217.5" y="264.8">OCEAN INSIGHT, INC. IS STRICTLY PROHIBITED.</text>
<text x="229.1" y="267.9">DO NOT SCALE DRAWING</text>
<text x="268.8" y="264.8">FINISH</text>
</g>
<g font-size="2">
<text x="317.7" y="232.5">10/14/2022</text>
<text x="330.6" y="232.5">LOUIS MILIMAN</text>
<text x="270.8" y="244.4">THIRD ANGLE</text>
<text x="269" y="251.4">INTERPRET GEOMETRIC</text>
<text x="270.9" y="246.4">PROJECTION</text>
<text x="269" y="253.3">TOLERANCING PER: ASME Y14.5-2009</text>
</g>
</svg>
